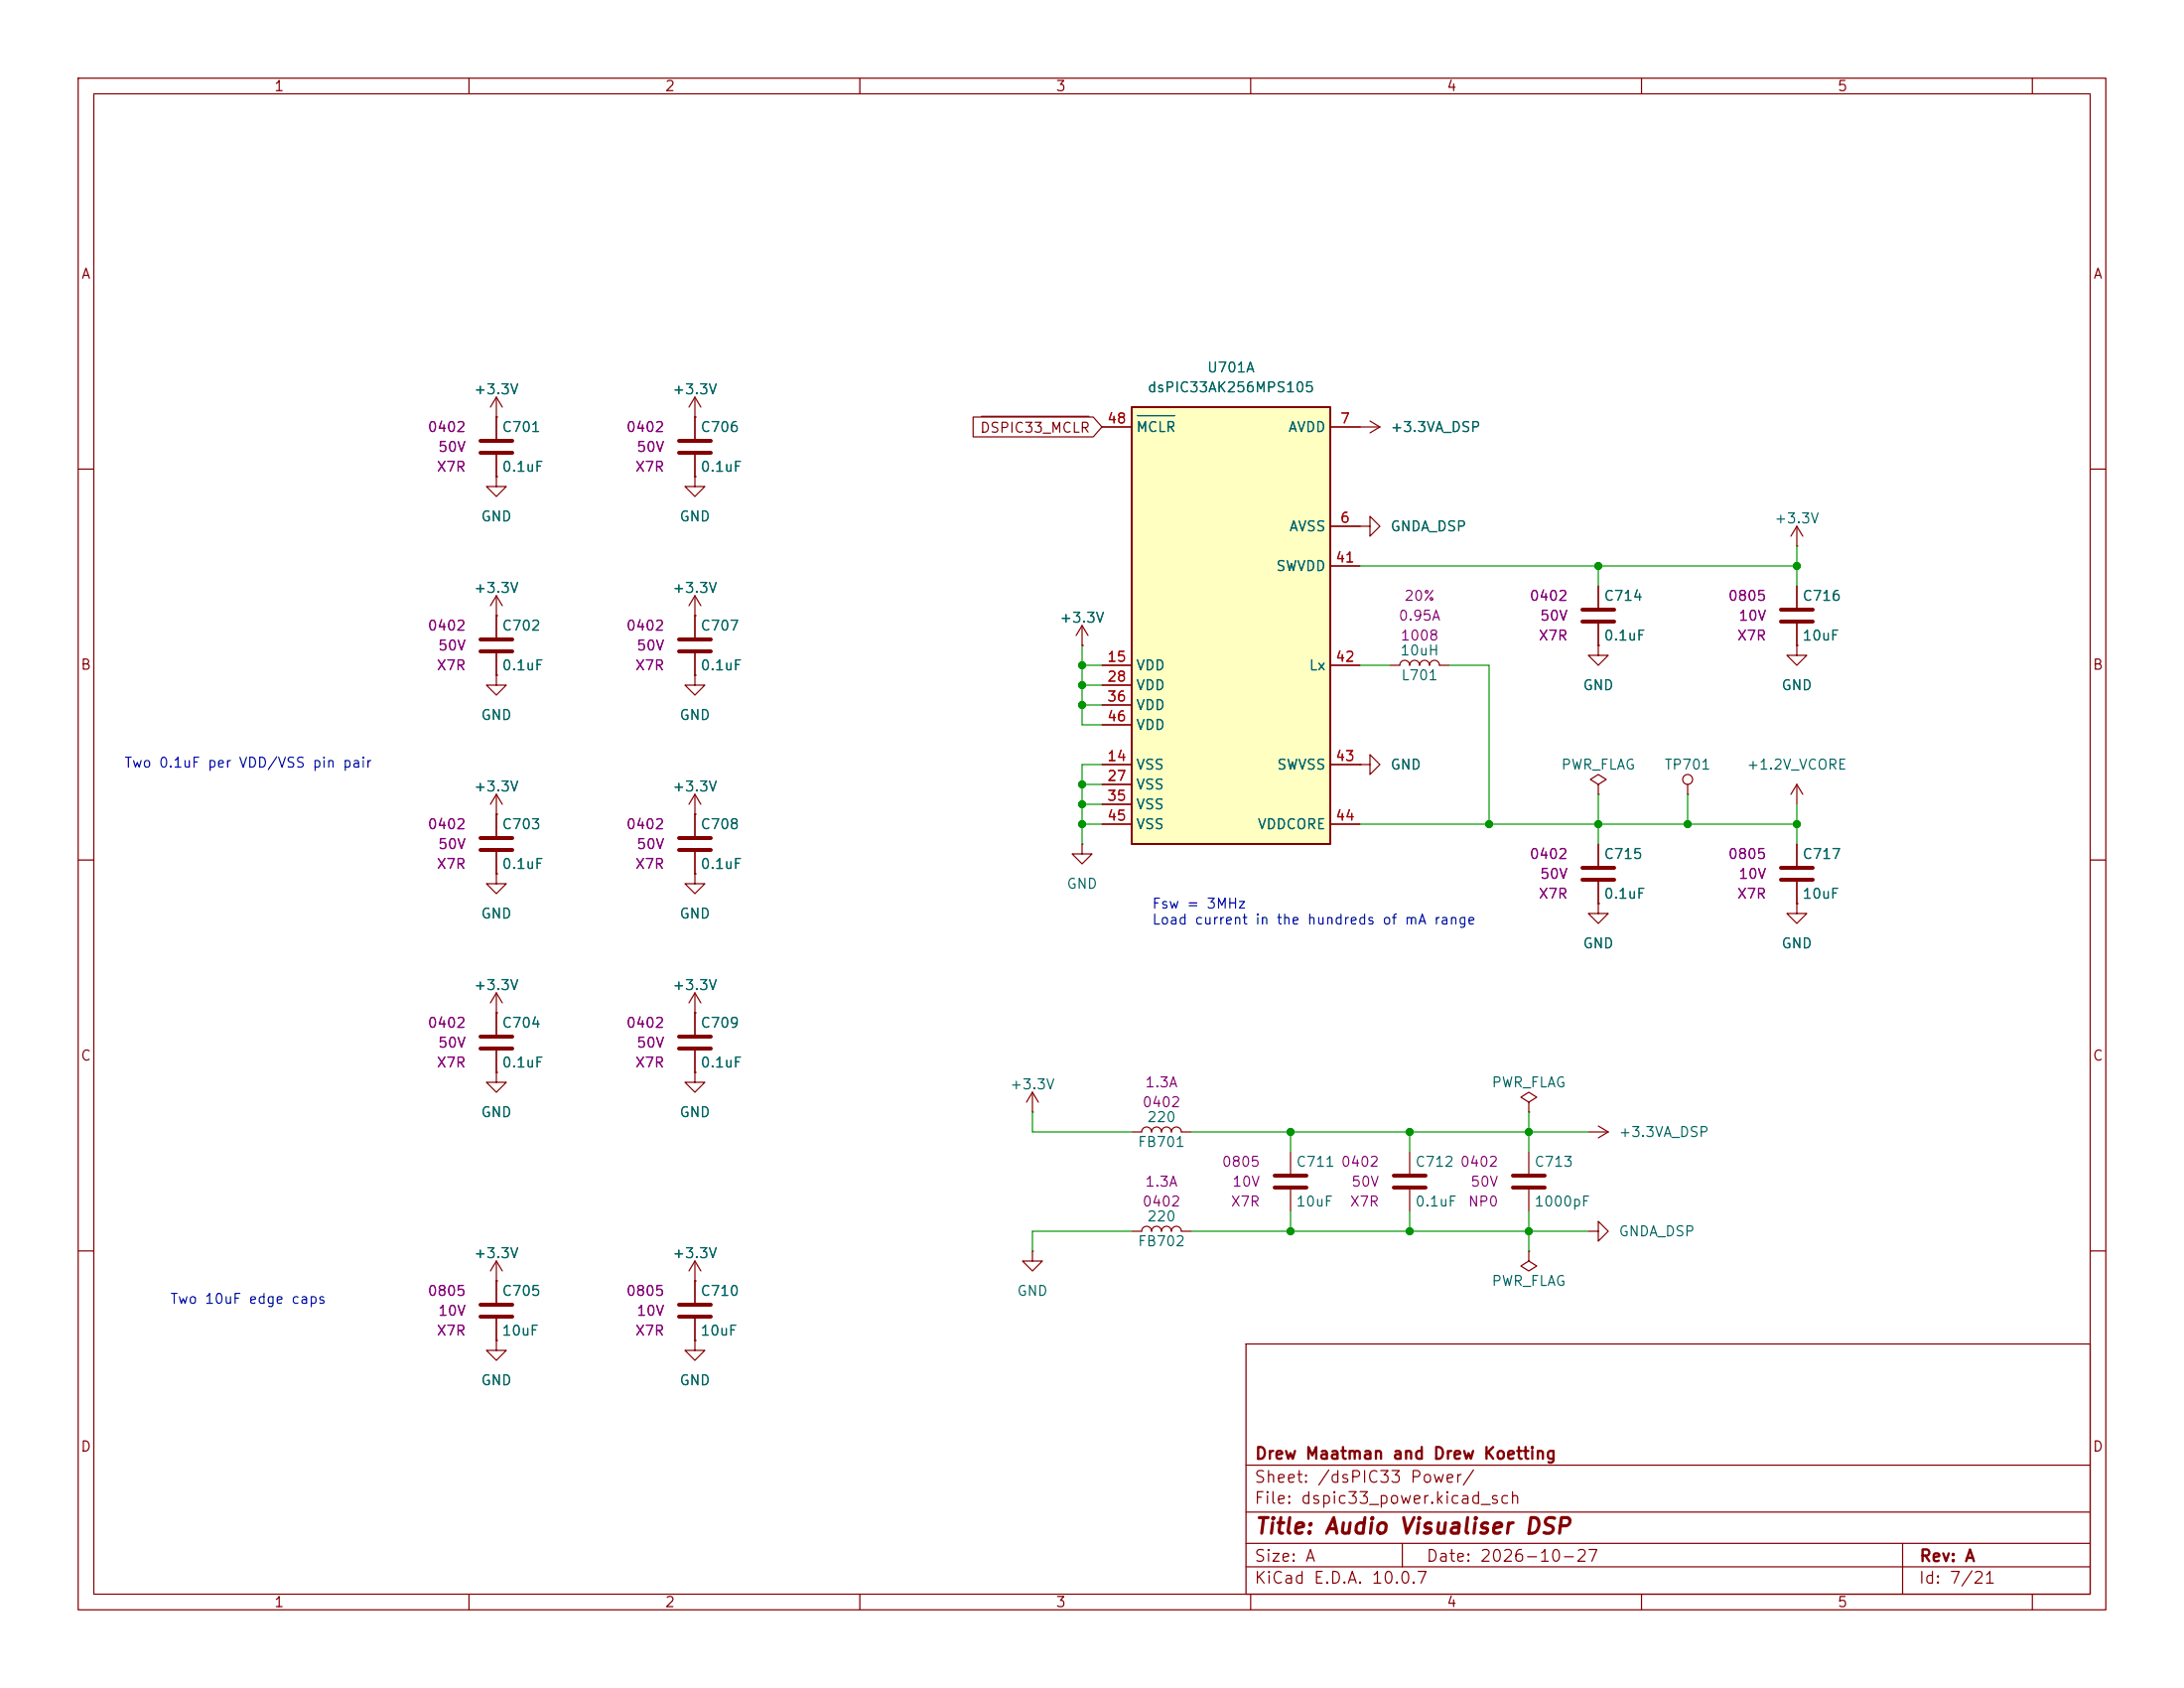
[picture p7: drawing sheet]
<svg xmlns="http://www.w3.org/2000/svg" width="279mm" height="216mm" viewBox="0 0 279 216" stroke-linecap="round" stroke-linejoin="round" font-family="sans-serif">
<g fill="none" stroke="#840000" stroke-width=".15">
<path d="M10 10h259.4v195.9h-259.4zM12 12h255.4v191.9h-255.4zM60 10v2M110 10v2M160 10v2M210 10v2M260 10v2M63.5 53.3h.1M63.5 50.8v5.3M63.5 58.2v2.8M63.5 50.8l-.8 1.3M63.5 50.8l.8 1.3"/>
<path d="M88.9 53.3h.1M88.9 50.8v5.3M88.9 58.2v2.8M88.9 50.8l-.8 1.3M88.9 50.8l.8 1.3M174 54.6h2.5M175.3 53.8l1.2 .8M176.5 54.6l-1.2 .8M10 60h2M63.5 78.7h.1M63.5 61v1.2h1.3l-1.3 1.3-1.3-1.3h1.3M63.5 61h.1"/>
<path d="M63.5 76.2v5.3M63.5 76.2l-.8 1.3M63.5 76.2l.8 1.3M88.9 78.7h.1M88.9 61v1.2h1.3l-1.3 1.3-1.3-1.3h1.3M88.9 61h.1M88.9 76.2v5.3M88.9 76.2l-.8 1.3M88.9 76.2l.8 1.3M174 67.3h1.3v-1.3l1.2 1.3-1.2 1.3v-1.3M204.5 74.9v2.8M204.5 79.8v2.8"/>
<path d="M267.4 60h2M63.5 86.4v1.2h1.3l-1.3 1.3-1.3-1.3h1.3M63.5 86.4h.1M63.5 83.6v2.8M88.9 86.4v1.2h1.3l-1.3 1.3-1.3-1.3h1.3M88.9 86.4h.1M88.9 83.6v2.8M138.4 82.6h.1M138.4 80l-.7 1.3M138.4 80l.8 1.3M138.4 80v2.6M174 97.8h1.3v-1.3l1.2 1.3-1.2 1.3v-1.3"/>
<path d="M174 97.8h.1M177.8 85.1h1.3a.64 .64 0 0 1 .6-.6 .64 .64 0 0 1 .6 .6 .64 .64 0 0 1 .7-.6 .64 .64 0 0 1 .6 .6 .64 .64 0 0 1 .6-.6 .64 .64 0 0 1 .7 .6 .64 .64 0 0 1 .6-.6 .64 .64 0 0 1 .6 .6h1.3M10 110h2M63.5 111.8v1.2h1.3l-1.3 1.3-1.3-1.3h1.3M63.5 111.8h.1M63.5 104.1h.1M63.5 101.6v5.3M63.5 109v2.8M63.5 101.6l-.8 1.3M63.5 101.6l.8 1.3M88.9 111.8v1.2h1.3l-1.3 1.3-1.3-1.3h1.3M88.9 111.8h.1"/>
<path d="M88.9 104.1h.1M88.9 101.6v5.3M88.9 109v2.8M88.9 101.6l-.8 1.3M88.9 101.6l.8 1.3M138.4 108v1.2h1.3l-1.3 1.3-1.2-1.3h1.2M138.4 108h.1M204.5 115.6v1.2h1.2l-1.2 1.3-1.3-1.3h1.3M204.5 115.6h.1M204.5 108v2.7M204.5 112.8v2.8M215.9 101.6h.1"/>
<path d="M215.9 100.3v1.3M229.9 115.6v1.2h1.2l-1.2 1.3-1.3-1.3h1.3M229.9 115.6h.1M229.9 100.3v2.6M229.9 108v2.7M229.9 112.8v2.8M229.9 100.3l-.8 1.3M229.9 100.3l.7 1.3M267.4 110h2M63.5 137.2v1.2h1.3l-1.3 1.3-1.3-1.3h1.3M63.5 137.2h.1M63.5 129.5h.1"/>
<path d="M63.5 127v5.3M63.5 134.4v2.8M63.5 127l-.8 1.3M63.5 127l.8 1.3M88.9 137.2v1.2h1.3l-1.3 1.3-1.3-1.3h1.3M88.9 137.2h.1M88.9 129.5h.1M88.9 127v5.3M88.9 134.4v2.8M88.9 127l-.8 1.3M88.9 127l.8 1.3M132.1 139.7l-.8 1.3"/>
<path d="M132.1 139.7l.7 1.3M132.1 139.7v2.5M132.1 142.2h.1M10 160h2M63.5 163.8h.1M63.5 171.5v1.2h1.3l-1.3 1.3-1.3-1.3h1.3M63.5 171.5h.1M63.5 161.3v5.3M63.5 168.7v2.8M63.5 161.3l-.8 1.3M63.5 161.3l.8 1.3M88.9 163.8h.1"/>
<path d="M88.9 171.5v1.2h1.3l-1.3 1.3-1.3-1.3h1.3M88.9 171.5h.1M88.9 161.3l-.8 1.3M88.9 161.3l.8 1.3M88.9 161.3v5.3M88.9 168.7v2.8M132.1 160v1.3h1.2l-1.2 1.3-1.3-1.3h1.3M132.1 160h.1M159.4 171.9h108v32h-108zM267.4 160h2M159.4 197.4h108M159.4 193.4h108"/>
<path d="M159.4 187.4h108M179.4 197.4v3M243.4 197.4v6.5M60 203.9v2M110 203.9v2M159.4 200.4h108M160 203.9v2M210 203.9v2M260 203.9v2"/>
<circle cx="215.9" cy="99.7" r=".63"/>
</g>
<g fill="none" stroke="#840000" stroke-width=".51">
<path d="M61.5 56.4h4M61.5 57.9h4M86.9 56.4h4M86.9 57.9h4M202.4 78h4.1M202.4 79.5h4.1M61.5 81.8h4M61.5 83.3h4M86.9 81.8h4M86.9 83.3h4M61.5 107.2h4M61.5 108.7h4"/>
<path d="M86.9 107.2h4M86.9 108.7h4M202.4 111h4.1M202.4 112.5h4.1M227.8 111h4.1M227.8 112.5h4.1M61.5 132.6h4M61.5 134.1h4M86.9 132.6h4M86.9 134.1h4M61.5 166.9h4M61.5 168.4h4"/>
<path d="M86.9 166.9h4M86.9 168.4h4"/>
</g>
<path d="M144.8 52.1h25.4v55.9h-25.4z" fill="#ffffc2"/>
<path d="M144.8 52.1h25.4v55.9h-25.4z" fill="none" stroke="#840000" stroke-width=".25"/>
<g fill="none" stroke="#840000" stroke-width=".15">
<path d="M63.5 53.3h.1M63.5 53.3v2.8M63.5 58.2v2.8M88.9 53.3h.1M88.9 53.3v2.8M88.9 58.2v2.8M124.5 53.3h15.4l1.1 1.3-1.1 1.3h-15.4zM125.5 53.3h13.8M141 54.6h3.8M170.2 54.6h3.8M63.5 78.7h.1M63.5 61h.1"/>
<path d="M63.5 78.7v2.8M88.9 78.7h.1M88.9 61h.1M88.9 78.7v2.8M170.2 67.3h3.8M170.2 72.4h3.8M204.5 74.9v2.8M204.5 79.8v2.8M229.9 69.9h.1M229.9 67.3l-.8 1.3M229.9 67.3l.7 1.3M229.9 67.3v2.6"/>
<path d="M229.9 74.9v2.8M229.9 79.8v2.8M63.5 86.4h.1M63.5 83.6v2.8M88.9 86.4h.1M88.9 83.6v2.8M138.4 82.6h.1M141 97.8h3.8M141 85.1h3.8M141 87.6h3.8M141 90.2h3.8M141 92.7h3.8"/>
<path d="M170.2 97.8h3.8M170.2 85.1h3.8M174 97.8h.1M204.5 82.6v1.2h1.2l-1.2 1.3-1.3-1.3h1.3M204.5 82.6h.1M229.9 82.6v1.2h1.2l-1.2 1.3-1.3-1.3h1.3M229.9 82.6h.1M63.5 111.8h.1M63.5 104.1h.1M63.5 104.1v2.8M63.5 109v2.8M88.9 111.8h.1"/>
<path d="M88.9 104.1h.1M88.9 104.1v2.8M88.9 109v2.8M141 100.3h3.8M141 102.9h3.8M141 105.4h3.8M170.2 105.4h3.8M204.5 100.3l1-.6-1-.6-1 .6 1 .6v1.3M204.5 101.6h.1M204.5 115.6h.1M204.5 108v2.7M204.5 112.8v2.8"/>
<path d="M229.9 115.6h.1M229.9 108v2.7M229.9 112.8v2.8M63.5 137.2h.1M63.5 129.5h.1M63.5 129.5v2.8M63.5 134.4v2.8M88.9 137.2h.1M88.9 129.5h.1M88.9 129.5v2.8M88.9 134.4v2.8M144.8 144.8h1.2a.64 .64 0 0 1 .7-.7 .64 .64 0 0 1 .6 .7 .64 .64 0 0 1 .7-.7 .64 .64 0 0 1 .6 .7 .64 .64 0 0 1 .6-.7 .64 .64 0 0 1 .7 .7 .64 .64 0 0 1 .6-.7 .64 .64 0 0 1 .6 .7h1.3"/>
<path d="M144.8 157.5h1.2a.64 .64 0 0 1 .7-.7 .64 .64 0 0 1 .6 .7 .64 .64 0 0 1 .7-.7 .64 .64 0 0 1 .6 .7 .64 .64 0 0 1 .6-.7 .64 .64 0 0 1 .7 .7 .64 .64 0 0 1 .6-.7 .64 .64 0 0 1 .6 .7h1.3M165.1 147.3v2.8M165.1 152.1v2.8M180.3 147.3v2.8M180.3 152.1v2.8M195.6 141l1-.7-1-.6-1 .6 1 .7v1.2M195.6 142.2h.1M195.6 147.3v2.8M195.6 152.1v2.8M203.2 157.5h1.3v-1.3l1.2 1.3-1.2 1.3v-1.3M203.2 144.8h2.5M204.5 144l1.2 .8"/>
<path d="M205.7 144.8l-1.2 .7M63.5 163.8h.1M63.5 171.5h.1M63.5 163.8v2.8M63.5 168.7v2.8M88.9 163.8h.1M88.9 171.5h.1M88.9 163.8v2.8M88.9 168.7v2.8M195.6 160v1.3l1 .6-1 .7-1-.7 1-.6M195.6 160h.1"/>
</g>
<path d="M145.5 53.2h4.8" fill="none" stroke="#006464" stroke-width=".15"/>
<path d="M227.8 78h4.1M227.8 79.5h4.1M163.1 150.4h4M163.1 151.9h4M178.3 150.4h4.1M178.3 151.9h4.1M193.5 150.4h4.1M193.5 151.9h4.1" fill="none" stroke="#840000" stroke-width=".51"/>
<g fill="none" stroke="#009600" stroke-width=".15">
<path d="M174 72.4h55.9M204.5 72.4v2.5M229.9 69.9v5M138.4 90.2h2.6M138.4 82.6v10.1h2.6M138.4 85.1h2.6M138.4 87.6h2.6M141 97.8h-2.6v10.2M174 85.1h3.8M185.4 85.1h5.1v20.3M138.4 105.4h2.6M138.4 102.9h2.6"/>
<path d="M138.4 100.3h2.6M174 105.4h55.9M204.5 101.6v6.4M215.9 101.6v3.8M229.9 102.9v5.1M132.1 142.2v2.6h12.7M144.8 157.5h-12.7v2.5M152.4 144.8h50.8M152.4 157.5h50.8M165.1 144.8v2.5M165.1 154.9v2.6M180.3 144.8v2.5"/>
<path d="M180.3 154.9v2.6M195.6 142.2v5.1M195.6 154.9v5.1"/>
</g>
<g fill="#009600" stroke="#009600" stroke-width=".13">
<circle cx="138.4" cy="90.2" r=".46"/>
<circle cx="138.4" cy="105.4" r=".46"/>
<circle cx="138.4" cy="100.3" r=".46"/>
<circle cx="204.5" cy="105.4" r=".46"/>
<circle cx="190.5" cy="105.4" r=".46"/>
<circle cx="215.9" cy="105.4" r=".46"/>
<circle cx="229.9" cy="72.4" r=".46"/>
<circle cx="204.5" cy="72.4" r=".46"/>
<circle cx="229.9" cy="105.4" r=".46"/>
<circle cx="165.1" cy="157.5" r=".46"/>
<circle cx="138.4" cy="87.6" r=".46"/>
<circle cx="138.4" cy="102.9" r=".46"/>
<circle cx="138.4" cy="85.1" r=".46"/>
<circle cx="180.3" cy="144.8" r=".46"/>
<circle cx="165.1" cy="144.8" r=".46"/>
<circle cx="180.3" cy="157.5" r=".46"/>
<circle cx="195.6" cy="144.8" r=".46"/>
<circle cx="195.6" cy="157.5" r=".46"/>
</g>
<text font-size="2" fill="#840000" x="160.4" y="196.7">Title: Audio Visualiser DSP</text>
<g font-size="1.5" fill="#840000">
<text x="160.4" y="190">Sheet: /dsPIC33 Power/</text>
<text x="160.4" y="187">Drew Maatman and Drew Koetting</text>
<text x="160.4" y="192.7">File: dspic33_power.kicad_sch</text>
<text x="160.4" y="202.9">KiCad E.D.A. 10.0.7</text>
<text x="160.4" y="200.1">Size: A</text>
<text x="182.4" y="200.1">Date: 2026-10-27</text>
<text x="245.4" y="202.9">Id: 7/21</text>
<text x="245.4" y="200.1">Rev: A</text>
</g>
<g font-size="1.3" fill="#840000">
<text x="35" y="12">1</text>
<text x="85" y="12">2</text>
<text x="135" y="12">3</text>
<text x="185" y="12">4</text>
<text x="235" y="12">5</text>
<text x="10.3" y="36">A</text>
<text x="267.7" y="36">A</text>
<text x="125.3" y="55.7">DSPIC33_MCLR</text>
<text x="10.2" y="86">B</text>
<text x="267.6" y="86">B</text>
<text x="10.2" y="136">C</text>
<text x="267.6" y="136">C</text>
<text x="10.2" y="186">D</text>
<text x="267.6" y="186">D</text>
<text x="35" y="205.9">1</text>
<text x="85" y="205.9">2</text>
<text x="135" y="205.9">3</text>
<text x="185" y="205.9">4</text>
<text x="235" y="205.9">5</text>
</g>
<g font-size="1.3" fill="#006464">
<text x="154.3" y="48">U701A</text>
<text x="60.5" y="50.7">+3.3V</text>
<text x="85.9" y="50.7">+3.3V</text>
<text x="146.7" y="50.5">dsPIC33AK256MPS105</text>
<text x="64.1" y="55.6">C701</text>
<text x="89.5" y="55.6">C706</text>
<text x="145.3" y="55.6">MCLR</text>
<text x="164.7" y="55.6">AVDD</text>
<text x="177.8" y="55.6">+3.3VA_DSP</text>
<text x="64.1" y="60.7">0.1uF</text>
<text x="89.5" y="60.7">0.1uF</text>
<text x="61.4" y="67">GND</text>
<text x="86.8" y="67">GND</text>
<text x="164.8" y="68.3">AVSS</text>
<text x="177.8" y="68.3">GNDA_DSP</text>
<text x="226.9" y="67.3">+3.3V</text>
<text x="60.5" y="76.1">+3.3V</text>
<text x="85.9" y="76.1">+3.3V</text>
<text x="163.2" y="73.4">SWVDD</text>
<text x="205.1" y="77.2">C714</text>
<text x="230.5" y="77.2">C716</text>
<text x="64.1" y="81">C702</text>
<text x="89.5" y="81">C707</text>
<text x="135.5" y="80">+3.3V</text>
<text x="205.1" y="82.2">0.1uF</text>
<text x="230.5" y="82.2">10uF</text>
<text x="64.1" y="86.1">0.1uF</text>
<text x="89.5" y="86.1">0.1uF</text>
<text x="145.3" y="86.1">VDD</text>
<text x="145.3" y="88.6">VDD</text>
<text x="167.4" y="86.1">Lx</text>
<text x="179" y="84.1">10uH</text>
<text x="179.2" y="87.3">L701</text>
<text x="202.4" y="88.6">GND</text>
<text x="227.8" y="88.6">GND</text>
<text x="61.4" y="92.4">GND</text>
<text x="86.8" y="92.4">GND</text>
<text x="145.3" y="91.1">VDD</text>
<text x="145.3" y="93.7">VDD</text>
<text x="60.5" y="101.5">+3.3V</text>
<text x="85.9" y="101.5">+3.3V</text>
<text x="145.3" y="98.8">VSS</text>
<text x="145.3" y="101.3">VSS</text>
<text x="163.3" y="98.8">SWVSS</text>
<text x="177.8" y="98.8">GND</text>
<text x="199.6" y="98.8">PWR_FLAG</text>
<text x="212.8" y="98.8">TP701</text>
<text x="223.4" y="98.8">+1.2V_VCORE</text>
<text x="64.1" y="106.4">C703</text>
<text x="89.5" y="106.4">C708</text>
<text x="145.3" y="103.8">VSS</text>
<text x="145.3" y="106.4">VSS</text>
<text x="160.8" y="106.4">VDDCORE</text>
<text x="64.1" y="111.5">0.1uF</text>
<text x="89.5" y="111.5">0.1uF</text>
<text x="136.4" y="114">GND</text>
<text x="205.1" y="110.2">C715</text>
<text x="230.5" y="110.2">C717</text>
<text x="61.4" y="117.8">GND</text>
<text x="86.8" y="117.8">GND</text>
<text x="205.1" y="115.3">0.1uF</text>
<text x="230.5" y="115.3">10uF</text>
<text x="202.4" y="121.6">GND</text>
<text x="227.8" y="121.6">GND</text>
<text x="60.5" y="126.9">+3.3V</text>
<text x="64.1" y="131.8">C704</text>
<text x="85.9" y="126.9">+3.3V</text>
<text x="89.5" y="131.8">C709</text>
<text x="64.1" y="136.9">0.1uF</text>
<text x="89.5" y="136.9">0.1uF</text>
<text x="61.4" y="143.2">GND</text>
<text x="86.8" y="143.2">GND</text>
<text x="129.1" y="139.6">+3.3V</text>
<text x="146.6" y="143.8">220</text>
<text x="190.7" y="139.4">PWR_FLAG</text>
<text x="145.5" y="147">FB701</text>
<text x="165.7" y="149.6">C711</text>
<text x="181" y="149.6">C712</text>
<text x="196.2" y="149.6">C713</text>
<text x="207" y="145.7">+3.3VA_DSP</text>
<text x="165.7" y="154.6">10uF</text>
<text x="181" y="154.6">0.1uF</text>
<text x="196.2" y="154.6">1000pF</text>
<text x="60.5" y="161.2">+3.3V</text>
<text x="85.9" y="161.2">+3.3V</text>
<text x="145.5" y="159.7">FB702</text>
<text x="146.6" y="156.5">220</text>
<text x="207" y="158.4">GNDA_DSP</text>
<text x="64.1" y="166.1">C705</text>
<text x="89.5" y="166.1">C710</text>
<text x="130" y="166.1">GND</text>
<text x="190.7" y="164.8">PWR_FLAG</text>
<text x="64.1" y="171.1">10uF</text>
<text x="89.5" y="171.1">10uF</text>
<text x="61.4" y="177.5">GND</text>
<text x="86.8" y="177.5">GND</text>
</g>
<g font-size="1.3" fill="#840084">
<text x="54.6" y="55.6">0402</text>
<text x="55.9" y="58.1">50V</text>
<text x="80" y="55.6">0402</text>
<text x="81.3" y="58.1">50V</text>
<text x="55.8" y="60.7">X7R</text>
<text x="81.2" y="60.7">X7R</text>
<text x="179.5" y="77.2">20%</text>
<text x="195.6" y="77.2">0402</text>
<text x="221" y="77.2">0805</text>
<text x="54.6" y="81">0402</text>
<text x="55.9" y="83.5">50V</text>
<text x="80" y="81">0402</text>
<text x="81.3" y="83.5">50V</text>
<text x="178.8" y="79.7">0.95A</text>
<text x="179.1" y="82.2">1008</text>
<text x="196.7" y="82.2">X7R</text>
<text x="196.9" y="79.7">50V</text>
<text x="222.1" y="82.2">X7R</text>
<text x="222.3" y="79.7">10V</text>
<text x="55.8" y="86.1">X7R</text>
<text x="81.2" y="86.1">X7R</text>
<text x="54.6" y="106.4">0402</text>
<text x="80" y="106.4">0402</text>
<text x="55.8" y="111.5">X7R</text>
<text x="55.9" y="108.9">50V</text>
<text x="81.2" y="111.5">X7R</text>
<text x="81.3" y="108.9">50V</text>
<text x="195.6" y="110.2">0402</text>
<text x="196.9" y="112.7">50V</text>
<text x="221" y="110.2">0805</text>
<text x="222.3" y="112.7">10V</text>
<text x="196.7" y="115.3">X7R</text>
<text x="222.1" y="115.3">X7R</text>
<text x="54.6" y="131.8">0402</text>
<text x="80" y="131.8">0402</text>
<text x="55.8" y="136.9">X7R</text>
<text x="55.9" y="134.3">50V</text>
<text x="81.2" y="136.9">X7R</text>
<text x="81.3" y="134.3">50V</text>
<text x="146" y="141.9">0402</text>
<text x="146.4" y="139.4">1.3A</text>
<text x="156.2" y="149.6">0805</text>
<text x="171.5" y="149.6">0402</text>
<text x="186.7" y="149.6">0402</text>
<text x="146" y="154.6">0402</text>
<text x="146.4" y="152.1">1.3A</text>
<text x="157.4" y="154.6">X7R</text>
<text x="157.5" y="152.1">10V</text>
<text x="172.6" y="154.6">X7R</text>
<text x="172.8" y="152.1">50V</text>
<text x="187.7" y="154.6">NP0</text>
<text x="188" y="152.1">50V</text>
<text x="54.6" y="166.1">0805</text>
<text x="80" y="166.1">0805</text>
<text x="55.8" y="171.1">X7R</text>
<text x="55.9" y="168.6">10V</text>
<text x="81.2" y="171.1">X7R</text>
<text x="81.3" y="168.6">10V</text>
</g>
<g font-size="1.3" fill="#a90000">
<text x="141.5" y="54.5">48</text>
<text x="171.4" y="54.5">7</text>
<text x="171.4" y="67.2">6</text>
<text x="170.7" y="72.3">41</text>
<text x="141.5" y="85">15</text>
<text x="141.5" y="87.5">28</text>
<text x="170.7" y="85">42</text>
<text x="141.5" y="90">36</text>
<text x="141.5" y="92.6">46</text>
<text x="141.5" y="97.7">14</text>
<text x="141.5" y="100.2">27</text>
<text x="170.7" y="97.7">43</text>
<text x="141.5" y="102.7">35</text>
<text x="141.5" y="105.3">45</text>
<text x="170.7" y="105.3">44</text>
</g>
<g font-size="1.3" fill="#0000c2">
<text x="15.8" y="98.5">Two 0.1uF per VDD/VSS pin pair</text>
<text x="147.3" y="116.5">Fsw = 3MHz</text>
<text x="147.3" y="118.6">Load current in the hundreds of mA range</text>
<text x="21.7" y="167.1">Two 10uF edge caps</text>
</g>
</svg>
